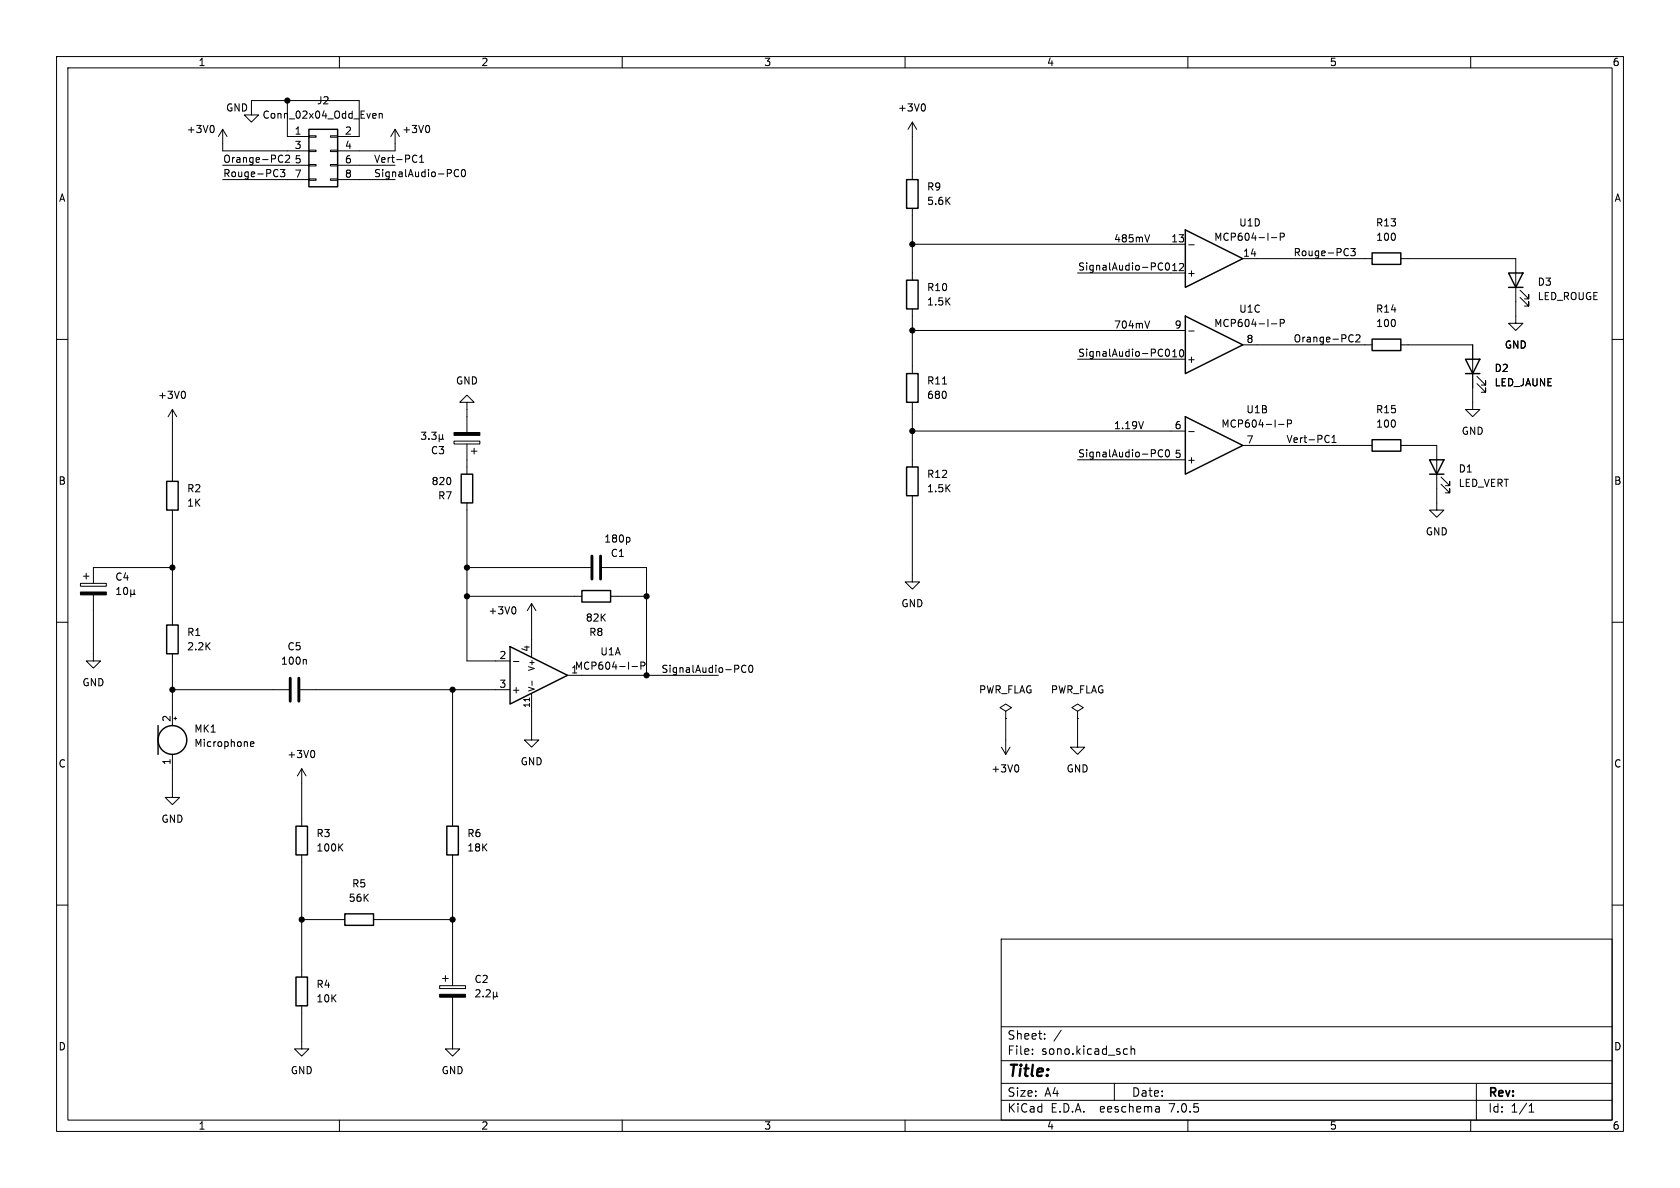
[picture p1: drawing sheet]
<svg xmlns="http://www.w3.org/2000/svg" width="297mm" height="210mm" viewBox="0 0 297 210" stroke-linecap="round" stroke-linejoin="round" font-family="sans-serif">
<g fill="none" stroke="#000" stroke-width=".18">
<path d="M10 10h277v190h-277zM12 12h273v186h-273zM50.8 17.8v6.3h3.8M60 10v2M110 10v2M160 10v2M163.4 18.4l.2 .4-.2 .8M210 10v2M260 10v2M37.7 22.2l.2 .5-.2 .7M39.4 22.9l-.8 1.2M39.4 22.9v3.8h15.2"/>
<path d="M39.4 22.9l.7 1.2M39.4 29.2h15.2M39.4 31.8h15.2M44.4 20.3h-1.2l1.2 1.3 1.3-1.3h-1.3v-2.5h19.1v6.3h-3.8M49.6 30h.8l-.5 .5 .4 .1v.5l-.2 .1-.5-.1M49.8 27.4l.2 .1M50 28.6l-.2 .1M50.5 27.5l.5-.1 .2 .4-.8 .9h.8M54.6 31.6h1.3v.3h-1.3zM54.6 29.1h1.3v.2h-1.3zM54.6 26.5h1.3v.3h-1.3zM54.6 24h1.3v.3h-1.3z"/>
<path d="M58.4 31.6h1.3v.3h-1.3zM58.4 29.1h1.3v.2h-1.3zM58.4 26.5h1.3v.3h-1.3zM58.4 24h1.3v.3h-1.3zM59.7 29.2h10.1M59.7 31.8h10.1M66.1 20.1h.3l.1 .3-.6 .1M66.4 20.8l-.3 .1M67 20.2l.2-.1h.3l.1 .8M67 20.1v.8M69.8 22.9l-.7 1.2M69.8 22.9v3.8h-10.1"/>
<path d="M69.8 22.9l.8 1.2M73.5 27.4l.2 .1M73.7 28.6l-.2 .1M74.2 28.7h.7M74.2 27.8l.3-.4v1.3M75.8 22.2l.2 .5-.2 .7M81.1 30.1a.6 .6 0 0 0-.9 .4 .6 .6 0 0 0 .6 .7l.3-.1M81.7 30h.2a.68 .68 0 0 1 .4 .6 .68 .68 0 0 1-.4 .6 .84 .84 0 0 1-.2-1.2zM161.3 21.6v10.2M161.3 36.8v12.7M161.3 21.6l-.8 1.3M161.3 21.6l.8 1.3"/>
<path d="M10 60h2M161.3 58.4h48.2M161.3 43.2h48.2M161.3 54.6v11.4M190.5 48.3h19M203.2 41.5l-.4 1.3M203.2 56.7l-.4 1.3M205.5 46.6a.6 .6 0 0 0-.8 .4 .6 .6 0 0 0 .6 .7l.2-.1M206.6 46.6l-.2-.1a.68 .68 0 0 0-.4 .6 .68 .68 0 0 0 .4 .6l.2-.1M210.2 58.5h.9M210.2 43.3h.9M219.7 45.7h22.9"/>
<path d="M224.8 57.2h.9M224.8 42h.9M226.3 41.9l.6-.1 .2-.2-.1-.3-.7-.1v1.3M226.3 57.1h.6l.2-.2-.1-.3-.7-.1v1.2M238.8 43.9h.8l-.4 .5 .3 .1v.6l-.2 .1-.5-.1M239 59.2l.2 .1M239.7 59.3l.5-.1 .2 .3-.8 .9h.8M247.6 45.7h20.4v11.5h1.2l-1.2 1.2-1.3-1.2h1.3M268.7 52.6l1.6 1.5v-.8v.8h-.8M268.7 51.3l1.6 1.5v-.7v.7h-.8M285 60h2M30.5 72.4v12.7"/>
<path d="M30.5 72.4l-.8 1.3M30.5 72.4l.7 1.3M32.6 69.2l.2 .4-.2 .8M74.5 76.4h.8l-.4 .5 .3 .1v.5l-.2 .2-.5-.2M75.8 77.5v.2M76.3 76.4h.8l-.4 .5 .3 .1v.5l-.1 .2-.6-.2M77.6 77.5l.2 .2h.3l.1-.2M77.6 76.8v1.3M78.2 77.5l.2 .2M78.2 76.8v.7M80.3 78h4.5v.5h-4.5zM82.5 71.1h1.3l-1.3-1.2-1.2 1.2h1.2v5.4"/>
<path d="M82.5 78.5v5.3M83.3 79.8h1M83.8 79.2v1.1M161.3 76.2h48.2M161.3 71.1v11.5M190.5 63.5h19M202.2 74.5l-.5 1.3M205.5 61.8a.6 .6 0 0 0-.8 .5 .6 .6 0 0 0 .6 .7l.2-.1M205.5 79.6a.6 .6 0 0 0-.8 .4 .6 .6 0 0 0 .6 .8l.2-.2M206.1 79.6l.2-.1a.68 .68 0 0 1 .5 .6 .68 .68 0 0 1-.5 .7l-.2-.2-.1-.3zM206.6 61.8l-.2-.1a.68 .68 0 0 0-.4 .7 .68 .68 0 0 0 .4 .6l.2-.1M210.2 76.3h.9"/>
<path d="M219.7 61h22.9M219.7 78.7h22.9M226 75h1M227.6 74.9l.6-.1 .1-.1v-.3l-.7-.2v1.3M234.7 77l.3 .1M235 78.1l-.3 .1M235.5 78.2h.7M235.5 77.3l.3-.3v1.2M239.2 60.3l-.2 .1M247.6 78.7h6.4v11.5h1.3l-1.3 1.2-1.3-1.2h1.3M247.6 61h12.7v11.4h1.3l-1.3 1.3-1.2-1.3h1.2M261.1 67.8l1.5 1.5v-.7v.7h-.7"/>
<path d="M261.1 66.5l1.5 1.6v-.8v.8h-.7M30.5 90.2v20.3M82.5 88.9v27.9h7.7M111.2 95l.2 .2-.2 .6M161.3 87.6v15.3h1.3l-1.3 1.2-1.3-1.2h1.3M190.5 81.3h19M254.8 85.6l1.5 1.5v-.7v.7h-.8M254.8 84.3l1.5 1.6v-.8v.8h-.8M10 110h2M14.2 103.1h4.6v.5h-4.6zM14.7 101.9h1M15.2 101.3v1.1"/>
<path d="M16.5 105.2v11.6h1.3l-1.3 1.3-1.3-1.3h1.3M20.6 105.1h.8M20.6 104.2l.4-.4v1.3M22 104l.1-.2a.68 .68 0 0 1 .5 .7 .68 .68 0 0 1-.5 .6l-.1-.1-.2-.4zM23.1 104.9l.2 .2h.2l.2-.2M23.1 104.3v1.2M23.7 104.9l.2 .2M23.7 104.3v.6M30.5 115.6v12.7M30.5 100.3h-14v2.8M54 116.6l.2 .2v.6M82.5 105.4h20.4"/>
<path d="M82.5 100.3h21.9M90.8 116.9h.9M91 107.3l.2 .4-.2 .8M94 106.7v9.5M94 106.7l-.8 1.3M94 106.7l.7 1.3M100.3 119.4h26.7M106.4 100.3h7.9v19.1M107.9 105.4h6.4M111.7 117.8h1M113.3 117.7l.6-.1 .1-.1v-.3l-.7-.2v1.3M131.9 117.7a.6 .6 0 0 0-.9 .4 .6 .6 0 0 0 .6 .8l.3-.2"/>
<path d="M132.5 117.7l.2-.1a.68 .68 0 0 1 .4 .6 .68 .68 0 0 1-.4 .7 .84 .84 0 0 1-.2-1.2zM285 110h2M30.5 133.4v7.6h1.2l-1.2 1.2-1.3-1.2h1.3M30.5 121.9h20.6M30.7 127h.5M31 126.7v.6M44.3 131.5l.6-.1-.1-.2-.3-.1-.2 .2v.6h.5M53.1 121.9h37.1M53.3 135.9v10.2M53.3 135.9l-.7 1.3M53.3 135.9l.8 1.3M55.5 132.7l.1 .4-.1 .8"/>
<path d="M80 121.9v24.2M93.6 123.4v.5M94 122.5v8.3h1.2l-1.2 1.3-1.3-1.3h1.3M94.1 120.4v.8M177 132.1l.8 1.3M177.8 125.7l1-.6-1-.6-1 .6 1 .6v1.3M177.8 127h.1M177.8 127v6.4M178.6 132.1l-.8 1.3M179.9 135.3l.2 .4-.2 .7M190.5 127v5.1h1.3l-1.3 1.3-1.3-1.3h1.3M190.5 125.7l1-.6-1-.6-1 .6 1 .6v1.3"/>
<path d="M190.5 127h.1M10 160h2M53.3 151.1v21.6M80 151.1v23.1M285 160h2M53.3 177.8v7.6h1.3l-1.3 1.3-1.2-1.3h1.2M53.3 162.6h7.7M66 162.6h14M77.7 174.2h4.6v.6h-4.6zM78.2 173h1M78.7 172.5v1M80 176.3v9.1h1.3l-1.3 1.3-1.3-1.3h1.3"/>
<path d="M84.1 175.1l.5-.1 .3 .3-.8 .9h.8M85.4 176.1v.1M85.9 175.1l.5-.1 .3 .3-.8 .9h.8M87.2 176l.2 .2h.2l.2-.2M87.2 175.4v1.2M87.8 176l.2 .2M87.8 175.4v.6M177 166h108v32h-108zM60 198v2M110 198v2M160 198v2M177 194.5h108"/>
<path d="M177 191.5h108M177 187.5h108M177 181.5h108M182.5 186.3v.1M182.5 185.5v.1M184.7 183.6v.1M184.7 182.8v.1M187.6 182.1l-1.3 2M197 191.5v3M198.9 185.4l.4 .1M199.3 186.3l-.4 .1M200 185.5l.2-.1 .3 .1 .1 .9"/>
<path d="M200 184.9v1.5M204.5 195.6l.4 .1 .1 .9M205 196.5l-.5 .1M205 196h-.5M210 198v2M260 198v2M261 191.5v6.5M270.3 196.6h.9M270.3 195.5l.4-.4v1.5"/>
</g>
<g fill="none" stroke="#000" stroke-width=".25">
<path d="M54.6 22.9h5.1v10.1h-5.1zM160.3 31.8h2v5h-2zM160.3 49.5h2v5.1h-2zM209.5 55.9l10.2 5.1-10.2 5zM209.5 40.6l10.2 5.1-10.2 5.1zM242.6 44.7h5v2h-5zM242.6 59.9h5v2.1h-5zM266.7 48.3h2.5l-1.2 2.5zM266.7 50.8h2.5M160.3 66h2v5.1h-2zM209.5 73.7l10.2 5-10.2 5.1zM242.6 77.7h5v2.1h-5z"/>
<path d="M259.1 63.5h2.5l-1.3 2.5zM259.1 66h2.5M29.5 85.1h2v5.1h-2zM81.5 83.8h2.1v5.1h-2.1zM160.3 82.6h2v5h-2zM252.7 81.3h2.6l-1.3 2.5zM252.7 83.8h2.6M29.5 110.5h2v5.1h-2zM90.2 114.3l10.1 5.1-10.1 5.1zM102.9 104.4h5v2h-5zM27.9 128.3v5.1M52.3 146.1h2.1v5h-2.1z"/>
<path d="M79 146.1h2v5h-2zM52.3 172.7h2.1v5.1h-2.1zM61 161.5h5v2.1h-5z"/>
<circle cx="30.5" cy="130.8" r="2.54"/>
</g>
<g fill="#000" stroke="#000" stroke-width=".18">
<path d="M80.3 76.5h4.5v.5h-4.5zM14.2 104.6h4.6v.6h-4.6zM77.7 175.8h4.6v.5h-4.6z"/>
<circle cx="50.8" cy="17.8" r=".46"/>
<circle cx="161.3" cy="43.2" r=".46"/>
<circle cx="161.3" cy="58.4" r=".46"/>
<circle cx="161.3" cy="76.2" r=".46"/>
<circle cx="30.5" cy="100.3" r=".46"/>
<circle cx="82.5" cy="105.4" r=".46"/>
<circle cx="82.5" cy="100.3" r=".46"/>
<circle cx="114.3" cy="105.4" r=".46"/>
<circle cx="114.3" cy="119.4" r=".46"/>
<circle cx="30.5" cy="121.9" r=".46"/>
<circle cx="80" cy="121.9" r=".46"/>
<circle cx="53.3" cy="162.6" r=".46"/>
<circle cx="80" cy="162.6" r=".46"/>
</g>
<path d="M104.6 98.3v4.1M106.2 98.3v4.1M51.3 119.9v4.1M52.8 119.9v4.1" fill="none" stroke="#000" stroke-width=".51"/>
<text font-size="2.8" x="178" y="190.8">Title:</text>
<g font-size="2.1">
<text x="178" y="183.9">Sheet:</text>
<text x="178" y="186.6">File:</text>
<text x="184" y="186.6">sono.kicad_sch</text>
<text x="178" y="196.8">KiCad</text>
<text x="178" y="194">Size:</text>
<text x="184.6" y="194">A4</text>
<text x="185.7" y="196.8">E.D.A.</text>
<text x="194.4" y="196.8">eeschema</text>
<text x="200" y="194">Date:</text>
<text x="206.7" y="196.8">7.0.5</text>
<text x="263" y="194.2">Rev:</text>
<text x="263" y="196.8">Id:</text>
<text x="267" y="196.8">1/1</text>
</g>
<g font-size="1.8">
<text x="35" y="11.8">1</text>
<text x="85" y="11.8">2</text>
<text x="135" y="11.8">3</text>
<text x="185" y="11.8">4</text>
<text x="235" y="11.8">5</text>
<text x="285" y="11.8">6</text>
<text x="33" y="23.7">+3V0</text>
<text x="39.9" y="19.9">GND</text>
<text x="46.4" y="21.1">Conn_02x04_Odd_Even</text>
<text x="52" y="23.9">1</text>
<text x="56" y="18.6">J2</text>
<text x="60.9" y="23.9">2</text>
<text x="71.1" y="23.7">+3V0</text>
<text x="158.7" y="19.9">+3V0</text>
<text x="39.4" y="28.9">Orange-PC2</text>
<text x="52" y="26.4">3</text>
<text x="52" y="29">5</text>
<text x="60.9" y="26.4">4</text>
<text x="60.9" y="29">6</text>
<text x="66" y="28.9">Vert-PC1</text>
<text x="10.4" y="35.8">A</text>
<text x="39.4" y="31.4">Rouge-PC3</text>
<text x="52" y="31.5">7</text>
<text x="60.9" y="31.5">8</text>
<text x="66" y="31.4">SignalAudio-PC0</text>
<text x="163.8" y="33.8">R9</text>
<text x="285.4" y="35.8">A</text>
<text x="163.8" y="36.4">5.6K</text>
<text x="219" y="40.2">U1D</text>
<text x="243.2" y="40.2">R13</text>
<text x="190.5" y="47.9">SignalAudio-PC0</text>
<text x="196.8" y="42.9">485mV</text>
<text x="207" y="42.9">13</text>
<text x="214.6" y="42.7">MCP604-I-P</text>
<text x="219.7" y="45.5">14</text>
<text x="228.6" y="45.4">Rouge-PC3</text>
<text x="243.2" y="42.7">100</text>
<text x="163.8" y="51.6">R10</text>
<text x="207" y="48">12</text>
<text x="209.7" y="49.1">+</text>
<text x="271.8" y="50.7">D3</text>
<text x="271.8" y="53.2">LED_ROUGE</text>
<text x="163.8" y="54.2">1.5K</text>
<text x="196.8" y="58.2">704mV</text>
<text x="207.6" y="58.2">9</text>
<text x="214.6" y="58">MCP604-I-P</text>
<text x="219" y="55.4">U1C</text>
<text x="243.2" y="55.4">R14</text>
<text x="243.2" y="58">100</text>
<text x="190.5" y="63.2">SignalAudio-PC0</text>
<text x="207" y="63.2">10</text>
<text x="209.7" y="64.3">+</text>
<text x="220.3" y="60.7">8</text>
<text x="228.6" y="60.6">Orange-PC2</text>
<text x="264.2" y="65.9">D2</text>
<text x="266" y="61.8">GND</text>
<text x="27.9" y="70.7">+3V0</text>
<text x="80.6" y="68.1">GND</text>
<text x="163.8" y="68.1">R11</text>
<text x="163.8" y="70.7">680</text>
<text x="264.2" y="68.5">LED_JAUNE</text>
<text x="196.8" y="76">1.19V</text>
<text x="207.6" y="75.9">6</text>
<text x="215.9" y="75.8">MCP604-I-P</text>
<text x="220.3" y="73.2">U1B</text>
<text x="243.2" y="73.2">R15</text>
<text x="243.2" y="75.8">100</text>
<text x="258.4" y="77">GND</text>
<text x="76.1" y="80.5">C3</text>
<text x="190.5" y="80.9">SignalAudio-PC0</text>
<text x="207.6" y="81">5</text>
<text x="209.7" y="82.1">+</text>
<text x="220.3" y="78.5">7</text>
<text x="227.3" y="78.4">Vert-PC1</text>
<text x="257.8" y="83.7">D1</text>
<text x="10.3" y="85.8">B</text>
<text x="33" y="87.2">R2</text>
<text x="33" y="89.7">1K</text>
<text x="76.2" y="85.9">820</text>
<text x="77.4" y="88.5">R7</text>
<text x="163.8" y="84.6">R12</text>
<text x="163.8" y="87.2">1.5K</text>
<text x="257.8" y="86.2">LED_VERT</text>
<text x="285.3" y="85.8">B</text>
<text x="252" y="94.8">GND</text>
<text x="106.8" y="96.1">180p</text>
<text x="107.9" y="98.6">C1</text>
<text x="20.3" y="102.8">C4</text>
<text x="159.3" y="107.5">GND</text>
<text x="33" y="112.6">R1</text>
<text x="86.3" y="108.8">+3V0</text>
<text x="103.5" y="110">82K</text>
<text x="104.1" y="112.6">R8</text>
<text x="33" y="115.1">2.2K</text>
<text x="49.6" y="117.7">100n</text>
<text x="50.8" y="115.1">C5</text>
<text x="88.2" y="116.6">2</text>
<text x="93.7" y="115.3" transform="rotate(-90 93.7 115.3)">4</text>
<text x="100.9" y="119.1">1</text>
<text x="101.6" y="118.6">MCP604-I-P</text>
<text x="106.1" y="116">U1A</text>
<text x="116.8" y="119">SignalAudio-PC0</text>
<text x="14.5" y="121.5">GND</text>
<text x="88.2" y="121.7">3</text>
<text x="90.4" y="122.7">+</text>
<text x="173" y="122.7">PWR_FLAG</text>
<text x="185.7" y="122.7">PWR_FLAG</text>
<text x="30.2" y="127.7" transform="rotate(-90 30.2 127.7)">2</text>
<text x="34.3" y="129.7">MK1</text>
<text x="10.3" y="135.8">C</text>
<text x="30.2" y="135.3" transform="rotate(-90 30.2 135.3)">1</text>
<text x="34.3" y="132.2">Microphone</text>
<text x="50.7" y="134.2">+3V0</text>
<text x="92" y="135.4">GND</text>
<text x="175.2" y="136.7">+3V0</text>
<text x="188.5" y="136.7">GND</text>
<text x="285.3" y="135.8">C</text>
<text x="28.5" y="145.6">GND</text>
<text x="55.9" y="148.1">R3</text>
<text x="82.6" y="148.1">R6</text>
<text x="55.9" y="150.7">100K</text>
<text x="82.6" y="150.7">18K</text>
<text x="61.6" y="159.6">56K</text>
<text x="62.2" y="157">R5</text>
<text x="83.8" y="173.9">C2</text>
<text x="55.9" y="174.8">R4</text>
<text x="55.9" y="177.4">10K</text>
<text x="10.3" y="185.8">D</text>
<text x="285.3" y="185.8">D</text>
<text x="51.3" y="190.1">GND</text>
<text x="78" y="190.1">GND</text>
<text x="35" y="199.8">1</text>
<text x="85" y="199.8">2</text>
<text x="135" y="199.8">3</text>
<text x="185" y="199.8">4</text>
<text x="235" y="199.8">5</text>
<text x="285" y="199.8">6</text>
</g>
<g font-size="1.4">
<text x="94.7" y="118.7" transform="rotate(-90 94.7 118.7)">V+</text>
<text x="93.7" y="125.2" transform="rotate(-90 93.7 125.2)">11</text>
<text x="94.7" y="122.4" transform="rotate(-90 94.7 122.4)">V-</text>
</g>
</svg>
